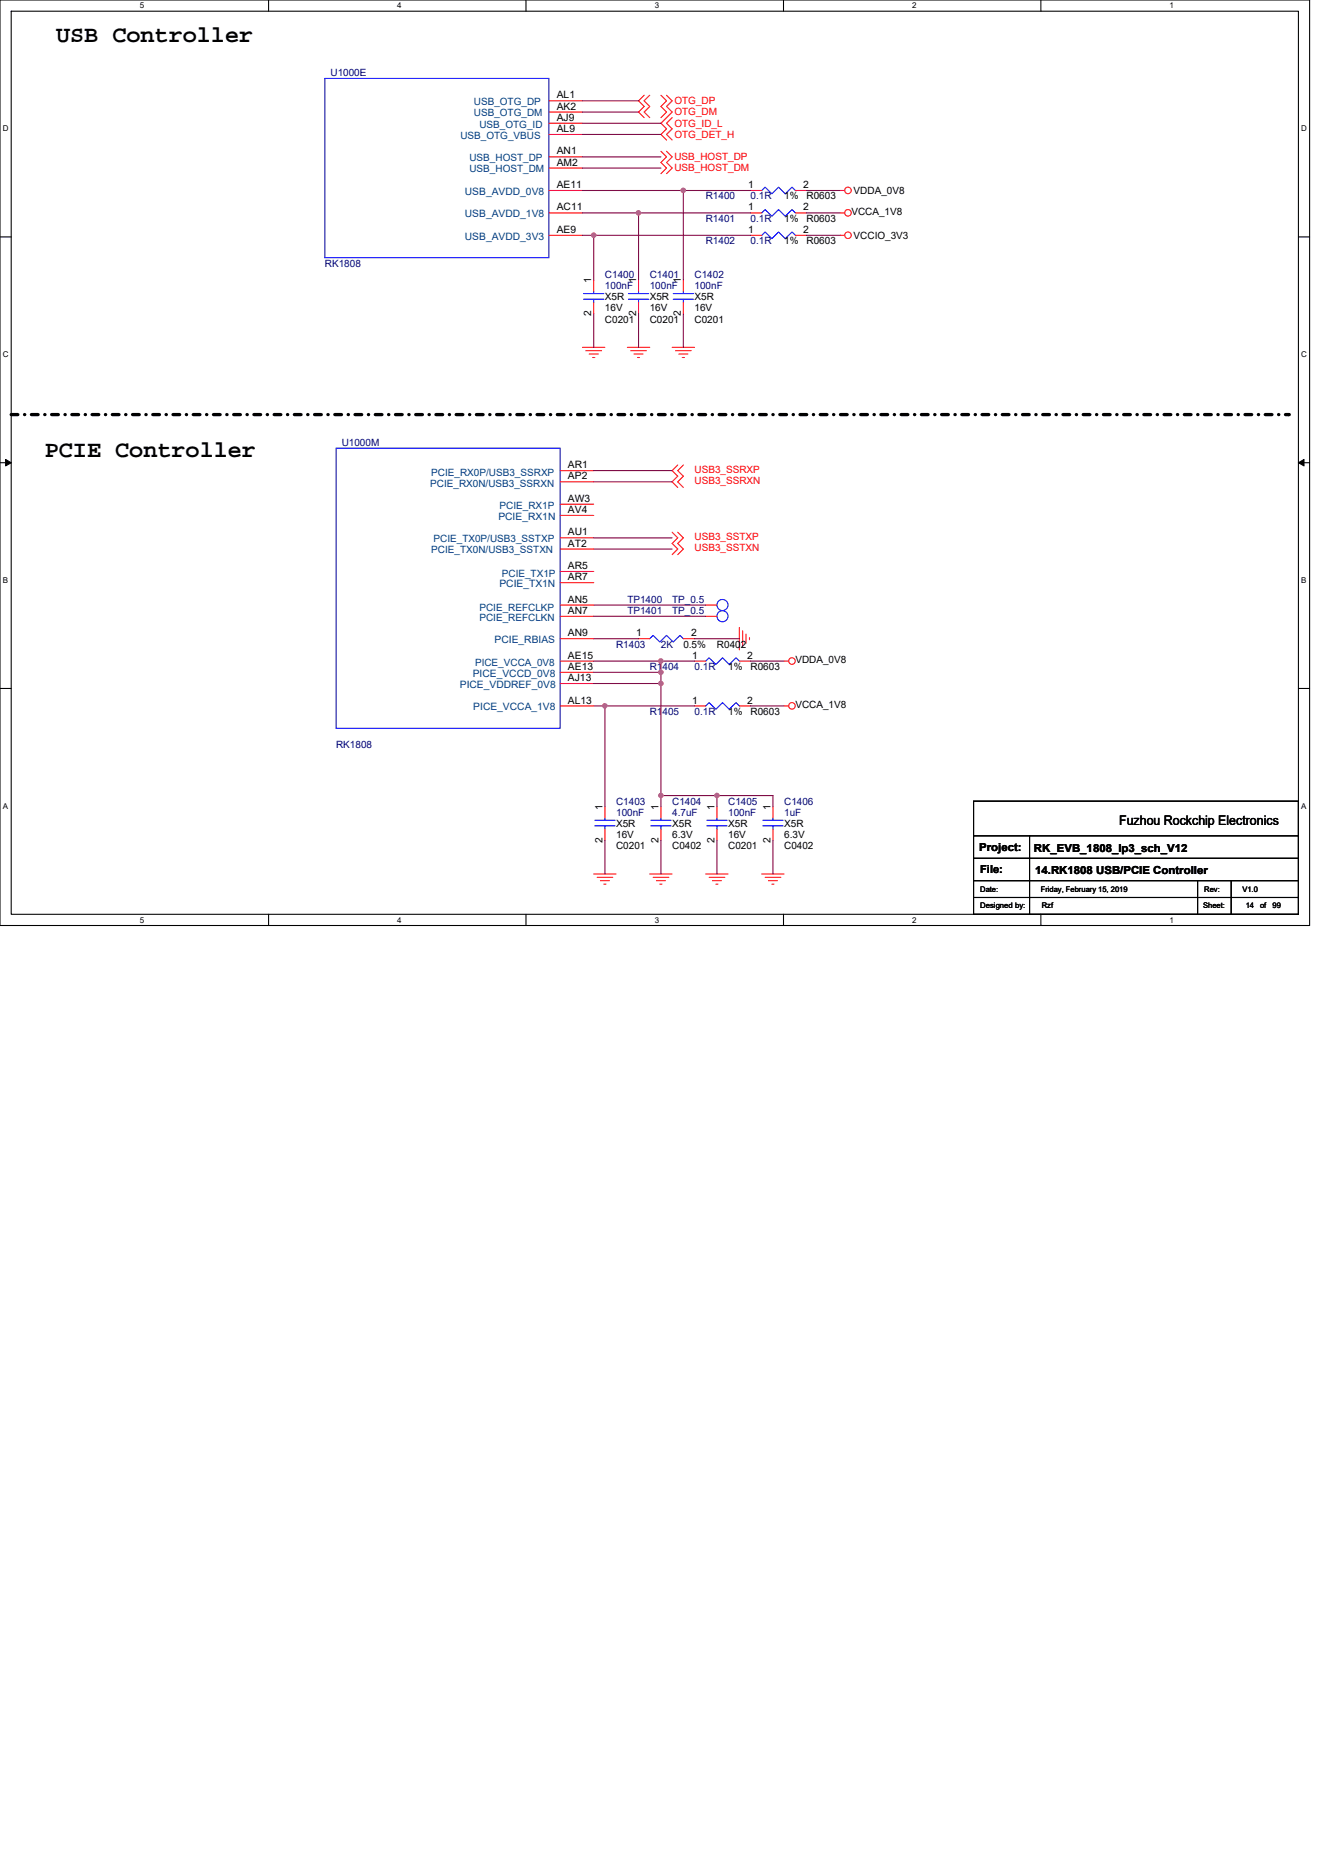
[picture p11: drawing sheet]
<svg xmlns="http://www.w3.org/2000/svg" width="210mm" height="297mm" viewBox="0 0 210 297" stroke-linecap="round" stroke-linejoin="round" font-family="sans-serif">
<path d="M0 0h207.9v146.9h-207.9zM1.8 1.8h204.3v143.3h-204.3z" fill="none" stroke="#000" stroke-width=".17"/>
<g fill="#fff">
<path d="M22.2 .2h.7v1.4h-.7z"/>
<path d="M22.2 145.3h.7v1.4h-.7z"/>
</g>
<path d="M42.6 0v1.8M42.6 145.1v1.8" fill="none" stroke="#000" stroke-width=".17"/>
<g fill="#fff">
<path d="M63.1 .2h.7v1.4h-.7z"/>
<path d="M63.1 145.3h.7v1.4h-.7z"/>
</g>
<path d="M83.5 0v1.8M83.5 145.1v1.8" fill="none" stroke="#000" stroke-width=".17"/>
<g fill="#fff">
<path d="M103.9 .2h.7v1.4h-.7z"/>
<path d="M103.9 145.3h.7v1.4h-.7z"/>
</g>
<path d="M124.4 0v1.8M124.4 145.1v1.8" fill="none" stroke="#000" stroke-width=".17"/>
<g fill="#fff">
<path d="M144.8 .2h.7v1.4h-.7z"/>
<path d="M144.8 145.3h.7v1.4h-.7z"/>
</g>
<path d="M165.2 0v1.8M165.2 145.1v1.8" fill="none" stroke="#000" stroke-width=".17"/>
<g fill="#fff">
<path d="M185.6 .2h.7v1.4h-.7z"/>
<path d="M185.6 145.3h.7v1.4h-.7z"/>
<path d="M.4 19.7h1v1.4h-1z"/>
<path d="M206.5 19.7h.9v1.4h-.9z"/>
<path d="M.4 55.5h1v1.4h-1z"/>
<path d="M206.5 55.5h.9v1.4h-.9z"/>
</g>
<path d="M0 37.6h1.8M206.1 37.6h1.8" fill="none" stroke="#000" stroke-width=".17"/>
<g fill="#fff">
<path d="M.4 91.3h.9v1.5h-.9z"/>
<path d="M206.5 91.3h.9v1.5h-.9z"/>
</g>
<path d="M0 73.4h1.8M206.1 73.4h1.8" fill="none" stroke="#000" stroke-width=".17"/>
<path d="M.9 72.9l.9 .5-.9 .5zM206.1 73.4l.9-.5v1z" fill="#000" stroke="#000" stroke-width=".16"/>
<g fill="#fff">
<path d="M.4 127.1h.9v1.5h-.9z"/>
<path d="M206.5 127.1h.9v1.5h-.9z"/>
</g>
<path d="M0 109.2h1.8M206.1 109.2h1.8M154.5 127.1h51.6v18h-51.6zM154.5 132.6h51.6M154.5 136.2h51.6M154.5 139.7h51.6M163.4 132.6v12.5M190.1 139.7v5.4M195.4 139.7v5.4M154.5 142.4h51.6" fill="none" stroke="#000" stroke-width=".17"/>
<path d="M1.8 65.8h202.7M204.5 65.8h.1" fill="none" stroke="#000" stroke-width=".53" stroke-dasharray="1.1 1.1 0 1.1"/>
<g fill="none" stroke="#f00" stroke-width=".17">
<path d="M87.1 19.6h5.4M87.1 17.8h5.4M87.1 16h5.4M102.2 15.1l-.9 .9 .9 .9-.9 .9 .9 .9M103.1 15.1l-.9 .9 .9 .9-.9 .9 .9 .9M104.9 15.1l.9 .9-.9 .9 .9 .9-.9 .9M105.8 15.1l.9 .9-.9 .9 .9 .9-1.8 1.8 .9 .8-.9 .9 .9 .9M106.7 18.7l-.9 .9 .9 .8-.9 .9 .9 .9M87.1 26.7h5.4M87.1 24.9h5.4M87.1 21.3h5.4M87.1 33.8h5.4"/>
<path d="M87.1 37.3h5.4M87.1 30.2h5.4M104.9 24l.9 .9-.9 .9 .9 .9-.9 .9M105.8 24l.9 .9-.9 .9 .9 .9-.9 .9M119.1 30.2h1.8M119.1 33.8h1.8M119.1 37.3h1.8M126.2 30.2h1.8M126.2 33.8h1.8M126.2 37.3h1.8M133.3 30.2h.8M133.4 33.8h.7"/>
<path d="M133.4 37.3h.7M92.5 55.1h3.5M93 55.6h2.5M93.5 56.2h1.5M94.1 56.7h.3M94.2 44.4v1.8M94.2 48v1.8M99.6 55.1h3.5M100.1 55.6h2.5M100.6 56.2h1.5M101.2 56.7h.3M101.3 44.4v1.8"/>
<path d="M101.3 48v1.8M106.7 55.1h3.5M107.2 55.6h2.5M107.7 56.2h1.5M108.3 56.7h.3M108.5 44.4v1.8M108.5 48v1.8M88.9 76.5h5.3M88.9 74.7h5.3M107.6 73.8l-.9 .9 .9 .9-.9 .9 .9 .8M108.5 73.8l-.9 .9 .9 .9-.9 .9 .9 .8M88.9 97.8h5.3"/>
<path d="M88.9 96h5.3M88.9 81.8h5.3M88.9 80h5.3M88.9 87.1h5.3M88.9 92.5h5.3M88.9 85.3h5.3M88.9 90.7h5.3M106.7 84.5l.9 .8-.9 .9 .9 .9-.9 .9M107.6 84.5l.9 .8-.9 .9 .9 .9-.9 .9M112 96h1.8M112 97.8h1.8M117.3 99.6v3.5"/>
<path d="M88.9 104.9h5.3M88.9 101.3h5.3M88.9 112h5.3M88.9 108.5h5.3M88.9 106.7h5.3M101.3 101.3h1.8M108.5 101.3h1.7M110.2 104.9h1.8M110.2 112h1.8M117.3 104.9h1.8M117.3 112h1.8M117.9 100.1v2.5"/>
<path d="M118.4 100.6v1.5M119 101.2v.3M124.5 104.9h.7M124.5 112h.7M94.2 138.7h3.6M94.8 139.2h2.5M95.3 139.7h1.4M96 128v1.8M96 131.6v1.7M103.1 138.7h3.6M103.7 139.2h2.5M104.2 139.7h1.4"/>
<path d="M104.9 128v1.8M104.9 131.6v1.7M112 138.7h3.6M112.5 139.2h2.5M113.1 139.7h1.4M113.8 128v1.8M113.8 131.6v1.7M120.9 138.7h3.6M121.4 139.2h2.5M122 139.7h1.4M122.7 128v1.8M122.7 131.6v1.7"/>
<path d="M95.8 140.3h.4M104.7 140.3h.4M113.6 140.3h.4M122.5 140.3h.4"/>
<circle cx="134.6" cy="30.2" r=".52"/>
<circle cx="134.6" cy="37.3" r=".52"/>
<circle cx="134.6" cy="33.8" r=".52"/>
<circle cx="125.7" cy="104.9" r=".52"/>
<circle cx="125.7" cy="112" r=".52"/>
</g>
<g fill="none" stroke="#00f" stroke-width=".17">
<path d="M51.6 12.4h35.5v28.5h-35.5zM120.9 30.2l.5-.5 1.1 1.1 1.1-1.1 1 1.1 1.1-1.1 .5 .5M120.9 33.8l.5-.5 1.1 1 1.1-1 1 1 1.1-1 .5 .5M120.9 37.3l.5-.5 1.1 1.1 1.1-1.1 1 1.1 1.1-1.1 .5 .5M92.6 47.5h3.2M92.6 46.6h3.2M94.2 46.2v.4M94.2 47.5v.5M99.7 47.5h3.3M99.7 46.6h3.3M101.3 46.2v.4M101.3 47.5v.5"/>
<path d="M106.8 47.5h3.3M106.8 46.6h3.3M108.5 46.2v.4M108.5 47.5v.5M53.3 71.1h35.6v44.5h-35.6zM103.1 101.3l.6-.5 1 1.1 1.1-1.1 1 1.1 1.1-1.1 .6 .5M112 104.9l.5-.5 1.1 1 1.1-1 1 1 1.1-1 .5 .5M112 112l.5-.5 1.1 1 1.1-1 1 1 1.1-1 .5 .5M94.4 131h3.2M94.4 130.2h3.2M96 129.8v.4M96 131v.6"/>
<path d="M103.3 131h3.2M103.3 130.2h3.2M104.9 129.8v.4M104.9 131v.6M112.2 131h3.2M112.2 130.2h3.2M113.8 129.8v.4M113.8 131v.6M121.1 131h3.2M121.1 130.2h3.2M122.7 129.8v.4M122.7 131v.6"/>
<circle cx="114.7" cy="96" r=".88"/>
<circle cx="114.7" cy="97.8" r=".88"/>
</g>
<g fill="none" stroke="#800040" stroke-width=".17">
<path d="M92.5 19.6h12.4M92.5 16h8.8M92.5 17.8h8.8M92.5 21.3h12.4M92.5 24.9h12.4M92.5 26.7h12.4M92.5 37.3h1.7M92.5 33.8h8.8M92.5 30.2h16M94.2 37.3v7.1M94.2 37.3h24.9M101.3 33.8h17.8"/>
<path d="M101.3 33.8v10.6M108.5 30.2h10.6M108.5 30.2v14.2M128 30.2h5.3M128 33.8h5.3M128 37.3h5.3M94.2 49.8v5.3M101.3 49.8v5.3M108.5 49.8v5.3M94.2 74.7h12.5M94.2 76.5h12.5M94.2 85.3h12.5"/>
<path d="M94.2 87.1h12.5M94.2 96h17.8M94.2 97.8h17.8M94.2 112h1.8M94.2 106.7h10.7M94.2 108.5h10.7M94.2 101.3h7.1M94.2 104.9h10.7M96 112h14.2M96 112v16M104.9 108.5v17.7M104.9 106.7v1.8"/>
<path d="M110.2 101.3h7.1M110.2 104.9h-5.3v1.8M119.1 112h5.4M119.1 104.9h5.4M96 133.3v5.4M104.9 126.2h8.9M104.9 126.2v1.8M104.9 133.3v5.4M113.8 133.3v5.4M113.8 126.2v1.8M113.8 126.2h8.9v1.8M122.7 133.3v5.4"/>
</g>
<g fill="#f0f" stroke="#f0f" stroke-width=".17">
<circle cx="104.9" cy="108.4" r=".35"/>
<circle cx="96" cy="112" r=".35"/>
<circle cx="104.9" cy="104.9" r=".35"/>
<circle cx="113.8" cy="126.2" r=".35"/>
<circle cx="104.9" cy="126.2" r=".35"/>
<circle cx="104.9" cy="106.7" r=".35"/>
<circle cx="101.3" cy="33.8" r=".35"/>
<circle cx="108.4" cy="30.2" r=".35"/>
<circle cx="94.2" cy="37.3" r=".35"/>
</g>
<g font-size="3.7">
<text x="8.9" y="6.7">USB Controller</text>
<text x="7.1" y="72.5">PCIE Controller</text>
</g>
<text font-size="2.1" x="177.6" y="131">Fuzhou Rockchip Electronics</text>
<g font-size="1.8">
<text x="155.4" y="135">Project:</text>
<text x="164.1" y="135.1">RK_EVB_1808_lp3_sch_V12</text>
<text x="155.6" y="138.5">File:</text>
<text x="164.3" y="138.7">14.RK1808 USB/PCIE Controller</text>
</g>
<g font-size="1.6" fill="#000080">
<text x="52.5" y="12.1">U1000E</text>
<text x="112" y="31.6">R1400</text>
<text x="112" y="35.2">R1401</text>
<text x="119.1" y="31.6">0.1R</text>
<text x="119.1" y="35.2">0.1R</text>
<text x="112" y="38.8">R1402</text>
<text x="119.1" y="38.8">0.1R</text>
<text x="51.6" y="42.3">RK1808</text>
<text x="96" y="44.1">C1400</text>
<text x="96" y="45.9">100nF</text>
<text x="103.1" y="44.1">C1401</text>
<text x="103.1" y="45.9">100nF</text>
<text x="110.2" y="44.1">C1402</text>
<text x="110.2" y="45.9">100nF</text>
<text x="54.2" y="70.8">U1000M</text>
<text x="99.6" y="95.7">TP1400</text>
<text x="106.7" y="95.7">TP_0.5</text>
<text x="99.6" y="97.4">TP1401</text>
<text x="106.7" y="97.4">TP_0.5</text>
<text x="97.8" y="102.8">R1403</text>
<text x="103.1" y="106.3">R1404</text>
<text x="104.9" y="102.8">2K</text>
<text x="110.2" y="106.3">0.1R</text>
<text x="103.1" y="113.4">R1405</text>
<text x="110.2" y="113.4">0.1R</text>
<text x="53.3" y="118.8">RK1808</text>
<text x="97.8" y="127.7">C1403</text>
<text x="97.8" y="129.4">100nF</text>
<text x="106.7" y="127.7">C1404</text>
<text x="106.7" y="129.4">4.7uF</text>
<text x="115.6" y="127.7">C1405</text>
<text x="115.6" y="129.4">100nF</text>
<text x="124.5" y="127.7">C1406</text>
<text x="124.5" y="129.4">1uF</text>
</g>
<g font-size="1.6" fill="#004080">
<text x="75.2" y="16.7">USB_OTG_DP</text>
<text x="73.1" y="22">USB_OTG_VBUS</text>
<text x="75.2" y="18.5">USB_OTG_DM</text>
<text x="76.1" y="20.3">USB_OTG_ID</text>
<text x="74.5" y="27.4">USB_HOST_DM</text>
<text x="74.5" y="25.6">USB_HOST_DP</text>
<text x="73.8" y="34.5">USB_AVDD_1V8</text>
<text x="73.8" y="30.9">USB_AVDD_0V8</text>
<text x="73.8" y="38.1">USB_AVDD_3V3</text>
<text x="68.3" y="77.3">PCIE_RX0N/USB3_SSRXN</text>
<text x="68.5" y="75.6">PCIE_RX0P/USB3_SSRXP</text>
<text x="79.1" y="82.5">PCIE_RX1N</text>
<text x="79.3" y="80.7">PCIE_RX1P</text>
<text x="68.5" y="87.8">PCIE_TX0N/USB3_SSTXN</text>
<text x="68.8" y="86">PCIE_TX0P/USB3_SSTXP</text>
<text x="79.3" y="93.2">PCIE_TX1N</text>
<text x="79.7" y="91.6">PCIE_TX1P</text>
<text x="76.1" y="98.5">PCIE_REFCLKN</text>
<text x="76.1" y="96.9">PCIE_REFCLKP</text>
<text x="75" y="107.4">PICE_VCCD_0V8</text>
<text x="75.4" y="105.6">PICE_VCCA_0V8</text>
<text x="78.5" y="102.1">PCIE_RBIAS</text>
<text x="73" y="109.2">PICE_VDDREF_0V8</text>
<text x="75.1" y="112.7">PICE_VCCA_1V8</text>
</g>
<g font-size="1.6">
<text x="88.4" y="17.4">AK2</text>
<text x="88.4" y="15.6">AL1</text>
<text x="88.4" y="19.2">AJ9</text>
<text x="88.4" y="21">AL9</text>
<text x="88.4" y="26.3">AM2</text>
<text x="88.4" y="24.5">AN1</text>
<text x="88.4" y="29.8">AE11</text>
<text x="118.8" y="29.8">1</text>
<text x="127.5" y="29.8">2</text>
<text x="88.4" y="33.4">AC11</text>
<text x="118.8" y="33.4">1</text>
<text x="124.5" y="31.6">1%</text>
<text x="124.5" y="35.2">1%</text>
<text x="127.5" y="33.4">2</text>
<text x="128" y="31.6">R0603</text>
<text x="128" y="35.2">R0603</text>
<text x="135.1" y="34.1">VCCA_1V8</text>
<text x="135.5" y="30.8">VDDA_0V8</text>
<text x="88.4" y="37">AE9</text>
<text x="118.8" y="37">1</text>
<text x="124.5" y="38.8">1%</text>
<text x="127.5" y="37">2</text>
<text x="128" y="38.8">R0603</text>
<text x="135.5" y="37.9">VCCIO_3V3</text>
<text x="93.9" y="45" transform="rotate(-90 93.9 45)">1</text>
<text x="96" y="47.6">X5R</text>
<text x="101" y="45" transform="rotate(-90 101 45)">1</text>
<text x="103.1" y="47.6">X5R</text>
<text x="108.1" y="45" transform="rotate(-90 108.1 45)">1</text>
<text x="110.2" y="47.6">X5R</text>
<text x="93.9" y="50.2" transform="rotate(-90 93.9 50.2)">2</text>
<text x="96" y="51.2">C0201</text>
<text x="96" y="49.4">16V</text>
<text x="101" y="50.2" transform="rotate(-90 101 50.2)">2</text>
<text x="103.1" y="51.2">C0201</text>
<text x="103.1" y="49.4">16V</text>
<text x="108.1" y="50.2" transform="rotate(-90 108.1 50.2)">2</text>
<text x="110.2" y="51.2">C0201</text>
<text x="110.2" y="49.4">16V</text>
<text x="90.1" y="76.1">AP2</text>
<text x="90.1" y="74.3">AR1</text>
<text x="90.1" y="79.6">AW3</text>
<text x="90.1" y="81.4">AV4</text>
<text x="90.1" y="86.7">AT2</text>
<text x="90.1" y="85">AU1</text>
<text x="90.1" y="92.1">AR7</text>
<text x="90.1" y="95.6">AN5</text>
<text x="90.1" y="90.3">AR5</text>
<text x="90.1" y="97.4">AN7</text>
<text x="90.1" y="101">AN9</text>
<text x="101" y="101">1</text>
<text x="109.7" y="101">2</text>
<text x="90.1" y="104.5">AE15</text>
<text x="90.1" y="106.3">AE13</text>
<text x="108.5" y="102.8">0.5%</text>
<text x="109.9" y="104.5">1</text>
<text x="113.8" y="102.8">R0402</text>
<text x="115.6" y="106.3">1%</text>
<text x="118.6" y="104.5">2</text>
<text x="119.1" y="106.3">R0603</text>
<text x="126.2" y="105.3">VDDA_0V8</text>
<text x="90.1" y="111.6">AL13</text>
<text x="90.1" y="108.1">AJ13</text>
<text x="109.9" y="111.6">1</text>
<text x="115.6" y="113.4">1%</text>
<text x="118.6" y="111.6">2</text>
<text x="119.1" y="113.4">R0603</text>
<text x="126.2" y="112.4">VCCA_1V8</text>
<text x="95.6" y="128.5" transform="rotate(-90 95.6 128.5)">1</text>
<text x="97.8" y="131.2">X5R</text>
<text x="104.5" y="128.5" transform="rotate(-90 104.5 128.5)">1</text>
<text x="106.7" y="131.2">X5R</text>
<text x="113.4" y="128.5" transform="rotate(-90 113.4 128.5)">1</text>
<text x="115.6" y="131.2">X5R</text>
<text x="122.3" y="128.5" transform="rotate(-90 122.3 128.5)">1</text>
<text x="124.5" y="131.2">X5R</text>
<text x="95.6" y="133.7" transform="rotate(-90 95.6 133.7)">2</text>
<text x="97.8" y="134.8">C0201</text>
<text x="97.8" y="133">16V</text>
<text x="104.5" y="133.7" transform="rotate(-90 104.5 133.7)">2</text>
<text x="106.7" y="134.8">C0402</text>
<text x="106.7" y="133">6.3V</text>
<text x="113.4" y="133.7" transform="rotate(-90 113.4 133.7)">2</text>
<text x="115.6" y="134.8">C0201</text>
<text x="115.6" y="133">16V</text>
<text x="122.3" y="133.7" transform="rotate(-90 122.3 133.7)">2</text>
<text x="124.5" y="134.8">C0402</text>
<text x="124.5" y="133">6.3V</text>
</g>
<g font-size="1.6" fill="#f00">
<text x="107" y="16.5">OTG_DP</text>
<text x="107" y="21.9">OTG_DET_H</text>
<text x="107" y="20.1">OTG_ID_L</text>
<text x="107" y="18.3">OTG_DM</text>
<text x="107" y="25.4">USB_HOST_DP</text>
<text x="107" y="27.2">USB_HOST_DM</text>
<text x="110.2" y="75">USB3_SSRXP</text>
<text x="110.2" y="76.8">USB3_SSRXN</text>
<text x="110.2" y="85.7">USB3_SSTXP</text>
<text x="110.2" y="87.5">USB3_SSTXN</text>
</g>
<g font-size="1.3">
<text x="22.2" y="1.3">5</text>
<text x="63.1" y="1.3">4</text>
<text x="103.9" y="1.3">3</text>
<text x="144.8" y="1.3">2</text>
<text x="185.6" y="1.3">1</text>
<text x=".4" y="20.8">D</text>
<text x="206.5" y="20.8">D</text>
<text x=".4" y="56.6">C</text>
<text x="206.5" y="56.6">C</text>
<text x=".4" y="92.5">B</text>
<text x="206.5" y="92.5">B</text>
<text x=".4" y="128.3">A</text>
<text x="206.5" y="128.3">A</text>
<text x="22.2" y="146.4">5</text>
<text x="63.1" y="146.4">4</text>
<text x="103.9" y="146.4">3</text>
<text x="144.8" y="146.4">2</text>
<text x="185.6" y="146.4">1</text>
</g>
<g font-size="1.2">
<text x="155.6" y="141.6">Date:</text>
<text x="165.2" y="141.6">Friday, February 15, 2019</text>
<text x="191.1" y="141.6">Rev:</text>
<text x="197.2" y="141.6">V1.0</text>
<text x="155.6" y="144.1">Designed by:</text>
<text x="165.4" y="144.1">Rzf</text>
<text x="191" y="144.1">Sheet:</text>
<text x="197.7" y="144.1">14</text>
<text x="200" y="144.1">of</text>
<text x="202" y="144.1">99</text>
</g>
</svg>
